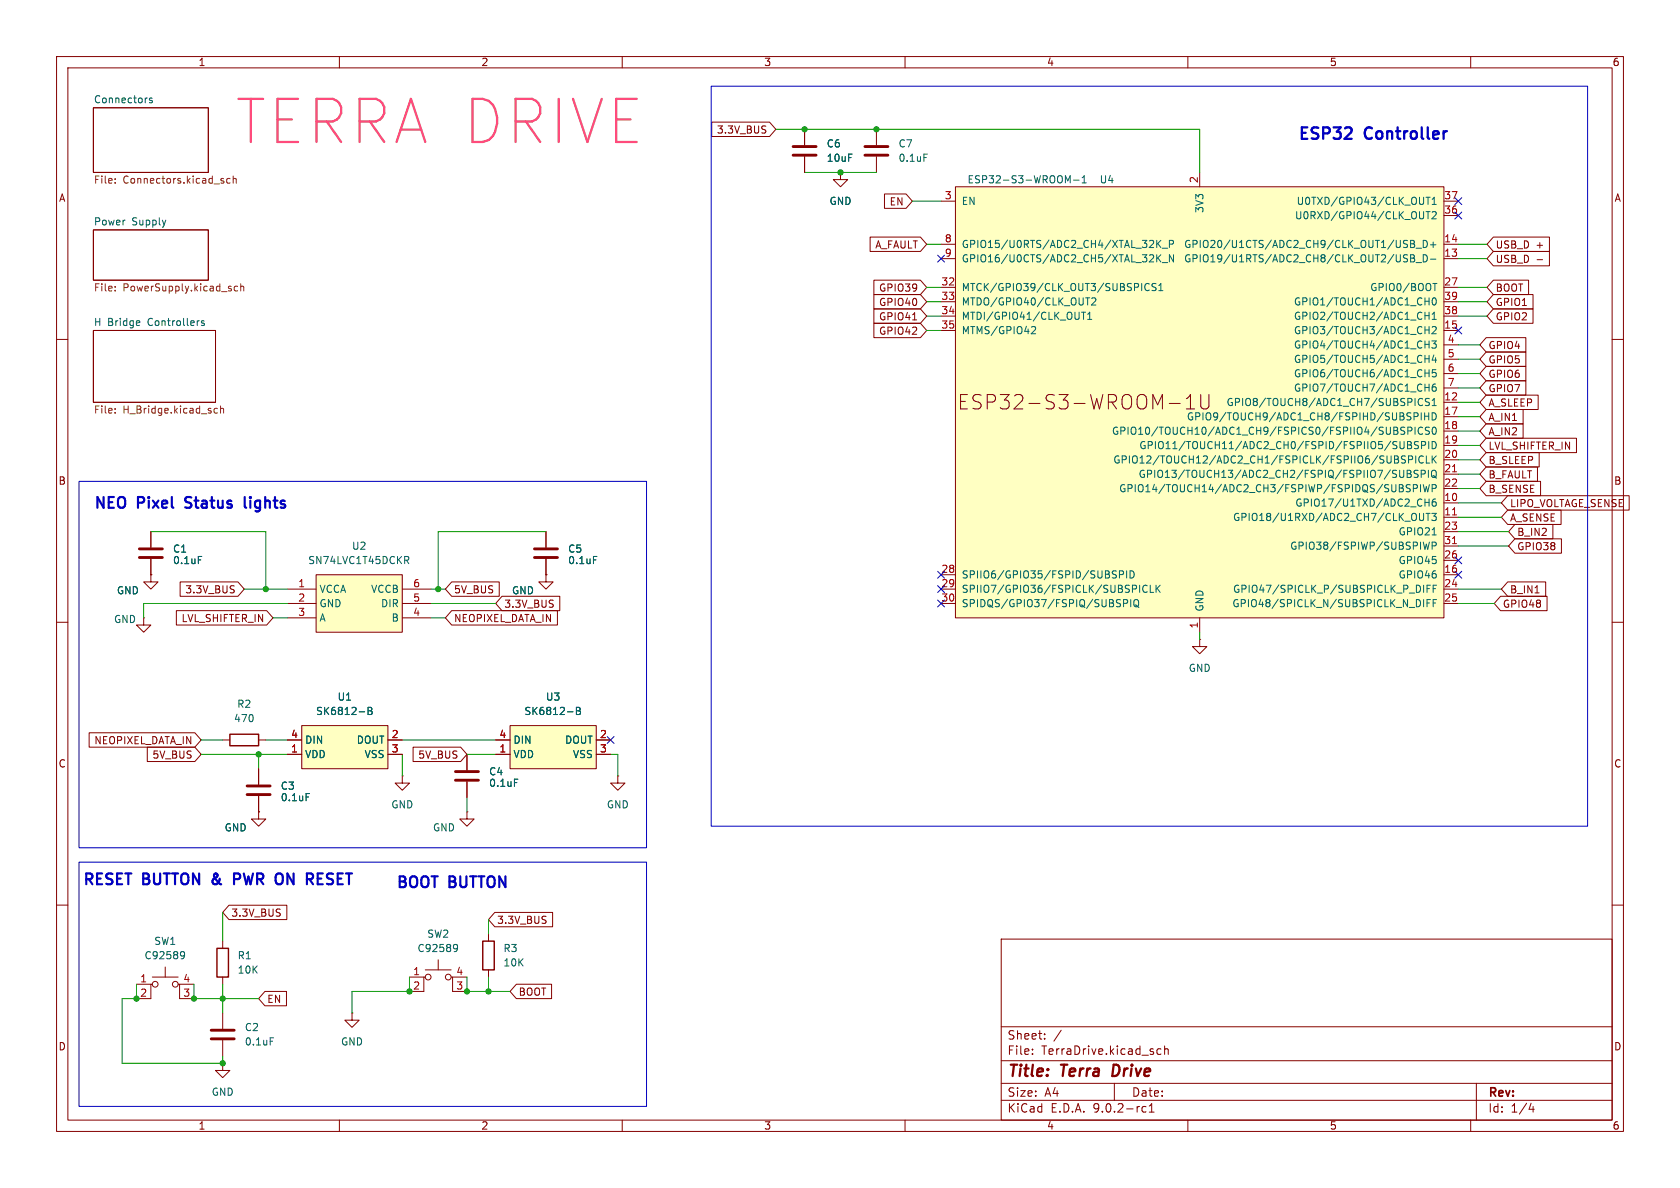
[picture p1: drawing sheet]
<svg xmlns="http://www.w3.org/2000/svg" width="297mm" height="210mm" viewBox="0 0 297 210" stroke-linecap="round" stroke-linejoin="round" font-family="sans-serif">
<g fill="none" stroke="#840000" stroke-width=".18">
<path d="M10 10h277v190h-277zM12 12h273v186h-273zM16.5 19.1h20.3v11.4h-20.3zM60 10v2M110 10v2M160 10v2M210 10v2M260 10v2M16.5 40.6h20.3v8.9h-20.3zM16.5 58.4h21.6v12.7h-21.6zM10 60h2M285 60h2"/>
<path d="M10 110h2M25.4 109.2v1.3h1.3l-1.3 1.3-1.3-1.3h1.3M25.4 109.2h.1M285 110h2M10 160h2M72.4 172.7h2.5M75.2 172.7h-.3v2.6h-2.5M75.2 171.5h4.6M77.5 169.7v1.8M79.8 172.7h.2v2.6h2.5M80 172.7h2.5M177 166h108v32h-108z"/>
<path d="M285 160h2M60 198v2M110 198v2M160 198v2M177 194.5h108M177 191.5h108M177 187.5h108M177 181.5h108M182.5 186.3v.1M182.5 185.5v.1M184.7 183.6v.1M184.7 182.8v.1"/>
<path d="M187.6 182.1l-1.3 2M197 191.5v3M202.6 195.7l-.4-.1-.3 .3v.4l.1 .2h.6M203.2 196.6h.8M203.2 195.5l.4-.4v1.5M205.2 185.5l-.4-.1-.3 .3v.4l.2 .2h.5M205.9 185.5l.2-.1 .4 .1v.9M205.9 184.9v1.5M210 198v2M260 198v2M261 191.5v6.5M270.7 195l-.4 1.1h.9"/>
<path d="M271 195.6v1"/>
<circle cx="75.7" cy="172.7" r=".51"/>
<circle cx="79.2" cy="172.7" r=".51"/>
</g>
<path d="M196.9 188.2l-.3 2h.5" fill="none" stroke="#840000" stroke-width=".4"/>
<g fill="none" stroke="#725600" stroke-width=".18">
<path d="M20.4 31.6v.1M20.4 32.3v.1M40.7 31.6l-.4-.1-.2 .3 .1 .5h.5M41.2 31.7l.2-.2 .3 .1 .1 .8M41.2 31.1v1.3M20.4 51.3v.1M20.4 50.7v.1M42 50.7l-.4-.1-.2 .2 .1 .6h.5M42.6 50.7l.1-.1 .3 .1 .1 .7M42.6 50.2v1.2M20.4 72.2v.2M20.4 72.9v.1"/>
<path d="M38 73h.4M38 72.2h.4M39 72.3l.2-.1h.3v.8M39 71.8v1.2"/>
</g>
<path d="M26.9 17.4l-.3-.1-.2 .2 .1 .2 .4 .1v.3h-.5M24.7 56.8v.2l-.6 .1M36.1 56.8l-.3-.1-.2 .2 .1 .2 .4 .1v.3h-.5M80.4 166.9l.4 .2a.84 .84 0 0 1-.3 1.1h-.2M80.9 167.5l-.3 .2h-.2" fill="none" stroke="#006464" stroke-width=".18"/>
<path d="M55.9 101.6h15.2v10.2h-15.2z" fill="#ffffc2"/>
<g fill="none" stroke="#840000" stroke-width=".18">
<path d="M26.7 94v2.8M26.7 98.8v2.8M96.5 94v2.8M96.5 98.8v2.8M26.7 101.6v1.3h1.2l-1.2 1.2-1.3-1.2h1.3M26.7 101.6h.1M50.8 104.1h5.1M50.8 106.7h5.1M50.8 109.2h5.1M55.9 101.6h15.2v10.2h-15.2zM71.1 104.1h5.1M71.1 106.7h5.1"/>
<path d="M71.1 109.2h5.1M96.5 101.6v1.3h1.3l-1.3 1.2-1.3-1.2h1.3M96.5 101.6h.1M71.1 137.2v1.2h1.3l-1.3 1.3-1.3-1.3h1.3M71.1 137.2h.1M24.1 174h2.6M26.9 174h-.2v2.5h-2.6M26.9 172.7h4.6M29.2 170.9v1.8M31.5 174h.2v2.5h2.6M31.7 174h2.6M62.2 179.1v1.2h1.3l-1.3 1.3-1.2-1.3h1.2"/>
<path d="M62.2 179.1h.1"/>
<circle cx="27.4" cy="174" r=".51"/>
<circle cx="31" cy="174" r=".51"/>
</g>
<path d="M35.1 98.4h.6M71.5 98.4h.5l.3 .2-.2 .4h-.6M71.8 99l.5 .6M104.9 98.4h.6M32.1 168.2l.5 .1a.84 .84 0 0 1-.3 1.2h-.3M32.6 168.8l-.2 .2h-.3" fill="none" stroke="#006464" stroke-width=".18"/>
<path d="M24.6 97h4.1M24.6 98.6h4.1M94.5 97h4.1M94.5 98.6h4.1" fill="none" stroke="#840000" stroke-width=".51"/>
<path d="M168.9 33h86.4v76.2h-86.4z" fill="#ffffc2"/>
<g fill="none" stroke="#840000" stroke-width=".18">
<path d="M142.2 22.9v2.8M142.2 27.7v2.8M148.6 30.5v1.3h1.3l-1.3 1.2-1.3-1.2h1.3M148.6 30.5h.1M154.9 22.9v2.8M154.9 27.7v2.8M166.4 35.6h2.5M168.9 33h86.4v76.2h-86.4zM212.1 30.5v2.5M255.3 35.6h2.5M255.3 38.1h2.5M166.4 43.2h2.5"/>
<path d="M166.4 45.7h2.5M166.4 50.8h2.5M166.4 53.3h2.5M166.4 55.9h2.5M166.4 58.4h2.5M255.3 43.2h2.5M255.3 45.7h2.5M255.3 50.8h2.5M255.3 53.3h2.5M255.3 55.9h2.5M255.3 58.4h2.5M206.7 71.3h1.9"/>
<path d="M209.7 72.3h1.5M209.7 70.5l.8-.8v2.6M212.3 69.7v2.1l.5 .5 .7-.1 .2-.4v-2.1M255.3 61h2.5M255.3 63.5h2.5M255.3 66h2.5M255.3 68.6h2.5M255.3 71.1h2.5M255.3 73.7h2.5M255.3 76.2h2.5M255.3 78.7h2.5M255.3 81.3h2.5"/>
<path d="M255.3 83.8h2.5M255.3 86.4h2.5M255.3 88.9h2.5M255.3 91.4h2.5M255.3 94h2.5M255.3 96.5h2.5M255.3 99.1h2.5M166.4 101.6h2.5M166.4 104.1h2.5M166.4 106.7h2.5M212.1 113v1.3h1.3l-1.3 1.3-1.3-1.3h1.3M212.1 113h.1"/>
<path d="M212.1 109.2v2.6M255.3 101.6h2.5M255.3 104.1h2.5M255.3 106.7h2.5M39.4 130.8h1.2M45.7 135.9v2.8M45.7 130.8h1.3M45.7 143.5v1.3h1.3l-1.3 1.3-1.3-1.3h1.3M45.7 143.5h.1M45.7 140.7v2.8M39.4 166.4v1.2M39.4 172.7v1.3"/>
<path d="M39.4 179.1v2.8M86.4 165.1v1.3M86.4 171.5v1.2M39.4 188v1.2h1.2l-1.2 1.3-1.3-1.3h1.3M39.4 188h.1M39.4 183.9v2.8"/>
</g>
<g fill="none" stroke="#006464" stroke-width=".18">
<path d="M163.3 27.2h.6M188.8 32l.4-.9v1.2M189.8 31.8h1M191.3 32.3h.7M191.3 31.4l.4-.3v1.2M252.1 34.9h.7M252.1 37.4h.7M252.5 34.9v1.2M252.5 37.4v1.3M253.2 36.1h.7M253.2 35.2l.3-.3v1.2M253.2 37.5l.5-.1 .2 .4-.8 .9h.8"/>
<path d="M182.5 57.7l.5 .1 .1 .3-.8 .9h.8M191.2 55.2h.7M191.6 55.2v1.3M191.9 52.6h.7M192.3 52.6v1.3M192.3 56.5h.7M192.3 55.6l.3-.4v1.3M193 52.8l.5-.2 .2 .4-.8 .9h.8M203.2 50.2a.6 .6 0 0 0-.9 .5 .6 .6 0 0 0 .6 .7l.3-.1M204.4 50.2l-.5-.1-.2 .1v.4l.6 .2 .1 .3-.3 .3-.4-.1M204.5 42.5v1.3M204.5 45v1.3"/>
<path d="M204.7 43l.5 .8M204.7 45.6l.5 .7M204.9 51.4h.7M204.9 50.5l.3-.4v1.3M205.2 42.5l-.7 .7M205.2 45l-.7 .8M205.5 43.9h.9M205.5 46.4h.9M206.7 43.2l.6-.1 .2-.2-.1-.3-.7-.1v1.3M207.5 45v1.3l-.8-1.3v1.3M248.7 45l.1 .1M248.8 45.8v.4"/>
<path d="M249.4 42.5h.4l.2 .2-.2 .4 .2 .1 .1 .3-.2 .3h-.5zM249.4 45h.4l.2 .3-.2 .3 .2 .2 .1 .3-.2 .2h-.5zM249.4 43.1h.4M249.4 45.6h.4M250.3 43.9h1M250.3 46.4h1M251.6 42.5a.64 .64 0 0 1 .7 .6 .64 .64 0 0 1-.7 .7zM251.6 45a.64 .64 0 0 1 .7 .7 .64 .64 0 0 1-.7 .6zM251.9 53.3h.7M251.9 55.2v1.3M251.9 55.8h.7M251.9 58.3h.7"/>
<path d="M252.6 52.6v1.3M252.6 55.2v1.3M252.6 57.7v1.3M252.9 43.3h1M252.9 45.8h1M253.2 56.5h.7M253.2 57.9l.5-.2 .2 .4-.8 .9h.8M253.2 55.6l.3-.4v1.3M253.3 50.1h.7M253.3 52.8l.2-.2a.68 .68 0 0 1 .4 .7 .68 .68 0 0 1-.4 .6l-.2-.1-.1-.4zM253.4 42.8v1M253.7 50.1v1.3"/>
<path d="M248.2 78v1.1l-.1 .2h-.4M248.3 75.6l-.4-.1-.2 .1v.4l.5 .2 .1 .3-.2 .3-.5-.1M248.8 78h.5l.2 .3-.2 .4 .2 .1 .1 .3-.3 .2h-.5zM248.8 78.7h.5M248.9 76.2l.6-.1 .1-.2v-.3l-.7-.1v1.3M250 73.6h.6l.1-.2-.1-.3-.6-.1v1.2M250.2 75.5v1.3M250.8 78.1l-.5-.1-.2 .2v.3l.5 .3 .2 .3-.3 .2h-.5M251.3 73v1.2M251.3 78.7h.6l.1-.2v-.3l-.7-.2v1.3M251.5 70.6a.6 .6 0 0 0-.8 .4 .6 .6 0 0 0 .6 .7l.2-.1M251.5 75.6a.6 .6 0 0 0-.8 .5 .6 .6 0 0 0 .6 .7l.2-.1"/>
<path d="M251.9 73v1.2M251.9 73.6h.7M251.9 60.9h.7M251.9 63.4h.7M251.9 66h.7M251.9 68.5h.7M252.6 73v1.2M252.6 78v1.3M252.6 60.3v1.2M252.6 62.8v1.3M252.6 65.3v1.3M252.6 67.9v1.3"/>
<path d="M252.7 70.5l-.5-.1-.2 .2v.3l.6 .3 .1 .3-.2 .2-.5-.1M252.7 75.6l-.5-.1-.2 .1v.4l.6 .2 .1 .3-.2 .3-.5-.1M253.1 60.3h.8l-.4 .5 .4 .1v.5l-.2 .1-.6-.1M253.2 73a.64 .64 0 0 1 .7 .6 .64 .64 0 0 1-.7 .6zM253.2 78a.64 .64 0 0 1 .7 .7 .64 .64 0 0 1-.7 .6zM253.2 70.8l.3-.4v1.3M253.2 71.7h.7M253.3 75.6l.2-.1a.68 .68 0 0 1 .4 .6 .68 .68 0 0 1-.4 .7l-.2-.1-.1-.4zM253.5 62.7l-.3 1h.8M253.8 67.9l-.4 .1a.86 .86 0 0 0 0 1.2l.5-.2v-.4l-.2-.2h-.4l-.1 .2M253.8 63.2v.9M253.9 65.3h-.7v.7l.2-.2 .4 .1 .1 .2v.4l-.2 .1-.5-.1"/>
<path d="M247.7 81l.8 .5-.3 .4-.5-.1M248.2 83.1v1.1l-.3 .2M248.5 80.7l-.5-.1-.3 .2M248.8 83.1h.4l.2 .3-.2 .3 .2 .2 .1 .3-.2 .2h-.5zM248.8 83.7h.4M249 81.3l.6-.1 .1-.2v-.3l-.7-.1v1.3M249.3 85.7h-.5l-.1 .1v.4l.5 .2 .1 .3-.2 .2h-.5M249.9 86.3h.6l.1-.2-.1-.3-.6-.1v1.2M250.3 80.6v1.3M250.7 83.2l-.5-.1-.2 .2v.3l.6 .3 .1 .3-.2 .2-.5-.1M250.9 90.7v1.1l.3 .2h.4l.1-.2v-1.1M251.1 85.7v1.2"/>
<path d="M251.3 83.8l.6-.1 .1-.1-.1-.3-.6-.2v1.3M251.6 80.7a.6 .6 0 0 0-.8 .4 .6 .6 0 0 0 .6 .8l.2-.2M251.6 85.7l.3 1.2 .3-.9 .2 .9 .3-1.2M251.9 88.2v1.3M251.9 88.8h.7M252.1 90.7h.7M252.2 80.6v1.3h.6M252.5 90.7v1.3M252.5 83.1v1.3M252.6 88.2v1.3M252.7 95.8l-.3 1.3-.2-.9-.3 .9M253.1 90.7h.8l-.4 .5 .4 .2v.5l-.2 .1-.6-.1"/>
<path d="M253.2 86.3h.6l.1-.2v-.3l-.7-.1v1.2M253.2 96.5l.6-.1 .1-.1v-.3l-.7-.2v1.3M253.2 80.6v1.3M253.2 94.6h.7M253.2 83.2l.2-.1a.43 .43 0 0 1 .5 .5v.4a.42 .42 0 0 1-.4 .4 .42 .42 0 0 1-.4-.4v-.4zM253.3 84.1l.7 .4M253.4 81.1l.5 .8M253.8 88.2l-.4 .1a.86 .86 0 0 0 0 1.2l.5-.1v-.5l-.2-.2-.4 .1-.1 .1M253.9 80.6l-.7 .7M196.9 101.5l.3 .1 .2 .3-.3 .3h-.3M196.9 100.9l.5 .1M197.9 101.6l.6-.1 .1-.2v-.3l-.7-.1v1.3"/>
<path d="M198.6 106.7l.6-.1 .2-.2-.1-.3-.7-.1v1.3M199.2 100.9v1.3M199.8 100.9a.64 .64 0 0 1 .7 .6 .64 .64 0 0 1-.7 .7zM199.9 106v1.3M200.5 106.2l.2-.2a.43 .43 0 0 1 .6 .4v.4a.42 .42 0 0 1-.4 .5 .42 .42 0 0 1-.5-.5zM200.7 107l.7 .4M201.5 103.4v1.3M202.8 103.6a.6 .6 0 0 0-.8 .4 .6 .6 0 0 0 .6 .7l.2-.1M203.3 103.4v1.3h.7M204.4 103.4v1.3M204.6 104l.5 .7M205.1 103.4l-.7 .8"/>
<path d="M251.7 103.4v1.3M251.7 106v1.3M252.3 104.1h.4M252.3 106.6h.4M252.9 103.4h-.6v1.3M252.9 106h-.6v1.3M253.4 104.1h.4M253.4 106.6h.4M254 103.4h-.6v1.3M254 106h-.6v1.3M54.1 140.3h.6M47.8 183.5h.6"/>
</g>
<path d="M256.8 83.4h.7M256.8 91h.7M256.8 96.1h.7" fill="none" stroke="#a90000" stroke-width=".18"/>
<path d="M140.2 25.9h4.1M140.2 27.4h4.1M152.9 25.9h4.1M152.9 27.4h4.1M43.7 138.9h4.1M43.7 140.5h4.1M37.3 182.1h4.1M37.3 183.6h4.1" fill="none" stroke="#840000" stroke-width=".51"/>
<path d="M40.6 129.8h5.1v2h-5.1zM38.4 167.6h2v5.1h-2zM85.3 166.4h2.1v5.1h-2.1z" fill="none" stroke="#840000" stroke-width=".25"/>
<path d="M53.3 128.3h15.3v7.6h-15.3z" fill="#ffffc2"/>
<path d="M50.8 130.8h2.5M50.8 133.4h2.5M53.3 128.3h15.3v7.6h-15.3zM68.6 130.8h2.5M68.6 133.4h2.5M82.5 133.4v2.7M82.5 138.2v2.8M82.5 143.5v1.3h1.3l-1.3 1.3-1.2-1.3h1.2M82.5 143.5h.1" fill="none" stroke="#840000" stroke-width=".18"/>
<path d="M63.5 125.8h1M65.1 125h.4l.2 .3-.2 .3 .2 .2 .1 .3-.2 .2h-.5zM65.1 125.6h.4M90.9 137.7h.7" fill="none" stroke="#006464" stroke-width=".18"/>
<path d="M80.5 136.4h4.1M80.5 137.9h4.1" fill="none" stroke="#840000" stroke-width=".51"/>
<path d="M90.2 128.3h15.2v7.6h-15.2z" fill="#ffffc2"/>
<g fill="none" stroke="#840000" stroke-width=".18">
<path d="M125.8 21.6h10.2l1.2 1.3-1.2 1.2h-10.2zM142.2 22.9v2.8M142.2 27.7v2.8M148.6 30.5h.1M156.4 34.3h3.8l1.1 1.3-1.1 1.2h-3.8zM153.8 41.9h8.9l1.1 1.3-1.1 1.3h-8.9zM154.5 49.5h8.2l1.1 1.3-1.1 1.3h-8.2zM154.5 52.1h8.2l1.1 1.2-1.1 1.3h-8.2zM154.5 57.1h8.2l1.1 1.3-1.1 1.3h-8.2zM154.5 54.6h8.2l1.1 1.3-1.1 1.3h-8.2zM161.3 56.6h.8M262.7 59.7h7.1v2.5h-7.1l-1.1-1.2z"/>
<path d="M264 54.6h7v2.6h-7l-1.1-1.3zM264 52.1h7v2.5h-7l-1.1-1.3zM264 49.5h6.2v2.6h-6.2l-1.1-1.3zM264 44.4h9.9v2.6h-9.9l-1.1-1.3zM264 41.9h9.9v2.6h-9.9l-1.1-1.3zM271.7 45.9h1M262.7 62.2h7.1v2.6h-7.1l-1.1-1.3zM262.7 77.5h16v2.5h-16l-1.1-1.3zM262.7 69.8h9.2v2.6h-9.2l-1.1-1.3zM262.7 74.9h6.6v2.6h-6.6l-1.1-1.3zM262.7 64.8h7.1v2.5h-7.1l-1.1-1.3zM262.7 72.4h6.6v2.5h-6.6l-1.1-1.2z"/>
<path d="M262.7 67.3h7.1v2.6h-7.1l-1.1-1.3zM26.7 94v2.8M26.7 98.8v2.8M96.5 94v2.8M96.5 98.8v2.8M262.7 82.5h9.1v2.6h-9.1l-1.1-1.3zM262.7 80h9.4v2.6h-9.4l-1.1-1.3zM262.7 85.1h9.7v2.5h-9.7l-1.1-1.2zM266.5 90.2h9.5v2.5h-9.5l-1.1-1.3zM266.5 87.6h21.5v2.6h-21.5l-1.1-1.3zM267.8 92.7h6.7v2.6h-6.7l-1.1-1.3zM267.8 95.2h8.2v2.6h-8.2l-1.1-1.3z"/>
<path d="M26.7 101.6h.1M31.2 107.9h15.9l1.2 1.3-1.2 1.3h-15.9zM31.8 102.9h10.3l1.1 1.2-1.1 1.3h-10.3zM79.9 107.9h18.6v2.6h-18.6l-1.2-1.3zM79.9 102.9h8.4v2.5h-8.4l-1.2-1.3zM88.7 105.4h10.3v2.6h-10.3l-1.1-1.3zM96.5 101.6h.1M265.3 105.4h8.2v2.6h-8.2l-1.1-1.3zM266.5 102.9h6.8v2.5h-6.8l-1.1-1.3zM271.4 104.8h.7M15.8 129.5h18.6l1.2 1.3-1.2 1.3h-18.6zM26 132.1h8.4l1.2 1.3-1.2 1.2h-8.4z"/>
<path d="M45.7 135.9v2.8M50.8 130.8h2.5M50.8 133.4h2.5M68.6 130.8h2.5M68.6 133.4h2.5M73 132.1h8.4l1.1 1.3-1.1 1.2h-8.4zM82.5 133.4v2.7M82.5 138.2v2.8M87.6 130.8h2.6M87.6 133.4h2.6M90.2 128.3h15.2v7.6h-15.2zM105.4 130.8h2.5"/>
<path d="M105.4 133.4h2.5M109.2 137.2v1.2h1.3l-1.3 1.3-1.3-1.3h1.3M109.2 137.2h.1M45.7 143.5h.1M45.7 140.7v2.8M40.5 160h10.2v2.6h-10.2l-1.1-1.3zM46.8 175.3h3.8v2.5h-3.8l-1.1-1.3zM87.5 161.3h10.2v2.5h-10.2l-1.1-1.2zM91.3 174h6.2v2.5h-6.2l-1.1-1.2z"/>
</g>
<path d="M35.1 98.4h.6M104.9 98.4h.6M63.5 125.8h1M65.1 125h.4l.2 .3-.2 .3 .2 .2 .1 .3-.2 .2h-.5zM65.1 125.6h.4M90.9 137.7h.7M100.3 125.8h1M101.9 125h.4l.3 .3-.3 .3 .3 .2v.3l-.2 .2h-.5zM101.9 125.6h.4M54.1 140.3h.6" fill="none" stroke="#006464" stroke-width=".18"/>
<g fill="none" stroke="#009600" stroke-width=".18">
<path d="M137.2 22.9h74.9v7.6M142.2 30.5h12.7M161.3 35.6h5.1M163.8 43.2h2.6M163.8 55.9h2.6M163.8 50.8h2.6M163.8 53.3h2.6M163.8 58.4h2.6M257.8 45.7h5.1M257.8 43.2h5.1M257.8 55.9h5.1M257.8 50.8h5.1"/>
<path d="M257.8 53.3h5.1M257.8 66h3.8M257.8 73.7h3.8M257.8 63.5h3.8M257.8 71.1h3.8M257.8 68.6h3.8M257.8 61h3.8M257.8 76.2h3.8M257.8 78.7h3.8M26.7 94h20.3v10.1M96.5 94h-19v10.1M257.8 94h8.9"/>
<path d="M257.8 91.4h7.6M257.8 83.8h3.8M257.8 81.3h3.8M257.8 88.9h7.6M257.8 86.4h3.8M257.8 96.5h8.9M43.2 104.1h7.6M48.3 109.2h2.5M50.8 106.7h-25.4v2.5M76.2 106.7h11.4M76.2 104.1h2.5M76.2 109.2h2.5"/>
<path d="M212.1 111.8v1.2M257.8 106.7h6.4M257.8 104.1h7.6M35.6 130.8h3.8M35.6 133.4h15.2M45.7 133.4v2.5M47 130.8h3.8M71.1 130.8h16.5M71.1 133.4v3.8M82.5 133.4h5.1M107.9 133.4h1.3v3.8M82.5 141v2.5"/>
<path d="M24.1 174v2.5h-2.5v11.5h17.8v-1.3M34.3 174v2.5h11.4M39.4 161.3v5.1M39.4 174v5.1M72.4 172.7v2.6h-10.2v3.8M82.5 172.7v2.6h7.7M86.4 162.6v2.5M86.4 172.7v2.6"/>
</g>
<g fill="none" stroke="#000084" stroke-width=".18">
<path d="M257.2 35l1.2 1.2M257.2 37.5l1.2 1.2M258.4 35l-1.2 1.2M258.4 37.5l-1.2 1.2M165.8 45.1l1.2 1.2M167 45.1l-1.2 1.2M257.2 57.8l1.2 1.2M258.4 57.8l-1.2 1.2M257.2 98.5l1.2 1.2M258.4 98.5l-1.2 1.2M165.8 106.1l1.2 1.2M165.8 101l1.2 1.2"/>
<path d="M165.8 103.5l1.2 1.2M167 106.1l-1.2 1.2M167 101l-1.2 1.2M167 103.5l-1.2 1.2M257.2 101l1.2 1.2M258.4 101l-1.2 1.2M107.3 130.2l1.3 1.2M108.6 130.2l-1.3 1.2"/>
</g>
<path d="M43.3 87.9v1.6l.2 .3M41.4 155.4h.7M42.1 154.4h-.7v1.9M49.7 154.5a1.35 1.35 0 0 1 0 1.7M56.2 155.3h.6M57.1 154.4h-.9v1.9h.9" fill="none" stroke="#0000c2" stroke-width=".38"/>
<path d="M237.7 24.5h1.3M238.9 22.7l.1 .2-.1 .5M255.6 23.2h.2" fill="none" stroke="#0000c2" stroke-width=".41"/>
<path d="M125.7 15.2h155v130.9h-155zM14 85.1h100.3v64.8h-100.3zM14 152.4h100.3v43.2h-100.3z" fill="none" stroke="#0000c2" stroke-width=".18"/>
<g fill="#009600" stroke="#009600" stroke-width=".18">
<circle cx="142.2" cy="22.9" r=".46"/>
<circle cx="148.6" cy="30.5" r=".46"/>
<circle cx="77.5" cy="104.1" r=".46"/>
<circle cx="47" cy="104.1" r=".46"/>
<circle cx="39.4" cy="188" r=".46"/>
<circle cx="34.3" cy="176.5" r=".46"/>
<circle cx="39.4" cy="176.5" r=".46"/>
<circle cx="24.1" cy="176.5" r=".46"/>
<circle cx="154.9" cy="22.9" r=".46"/>
<circle cx="45.7" cy="133.4" r=".46"/>
<circle cx="72.4" cy="175.3" r=".46"/>
<circle cx="86.4" cy="175.3" r=".46"/>
<circle cx="82.5" cy="175.3" r=".46"/>
</g>
<text font-size="10.6" fill="#ff4b7c" x="41.6" y="26">TERRA DRIVE</text>
<text font-size="3.5" fill="#840000" x="169.2" y="72.6">ESP32-S3-WROOM-1U</text>
<g font-size="2.8" fill="#0000c2">
<text x="229.3" y="25.3">ESP32</text>
<text x="241.3" y="25.3">Controller</text>
</g>
<g font-size="2.8" fill="#840000">
<text x="178" y="190.9">Title:</text>
<text x="187.7" y="190.9">Terra</text>
<text x="197.5" y="190.9">Drive</text>
</g>
<g font-size="2.7" fill="#0000c2">
<text x="16.4" y="90.4">NEO</text>
<text x="24.3" y="90.4">Pixel</text>
<text x="33.5" y="90.4">Status</text>
<text x="44.7" y="90.4">lights</text>
<text x="14.4" y="157">RESET</text>
<text x="25.2" y="157">BUTTON</text>
<text x="38.3" y="157">&amp;</text>
<text x="42.8" y="157">PWR</text>
<text x="51" y="157">ON</text>
<text x="57.2" y="157">RESET</text>
<text x="69.8" y="157.5">BOOT</text>
<text x="79.4" y="157.5">BUTTON</text>
</g>
<g font-size="2.1" fill="#840000">
<text x="178" y="184">Sheet:</text>
<text x="178" y="186.7">File:</text>
<text x="184.1" y="186.7">TerraDrive.kicad_sch</text>
<text x="178" y="196.9">KiCad</text>
<text x="178" y="194.1">Size:</text>
<text x="184.7" y="194.1">A4</text>
<text x="185.7" y="196.9">E.D.A.</text>
<text x="193.3" y="196.9">9.0.2-rc1</text>
<text x="200" y="194.1">Date:</text>
<text x="263" y="194.3">Rev:</text>
<text x="263" y="196.9">Id:</text>
<text x="267.1" y="196.9">1/4</text>
</g>
<g font-size="1.8" fill="#840000">
<text x="35" y="11.9">1</text>
<text x="85" y="11.9">2</text>
<text x="135" y="11.9">3</text>
<text x="185" y="11.9">4</text>
<text x="235" y="11.9">5</text>
<text x="285" y="11.9">6</text>
<text x="126.6" y="23.8">3.3V_BUS</text>
<text x="10.3" y="35.9">A</text>
<text x="285.3" y="35.9">A</text>
<text x="157.2" y="36.5">EN</text>
<text x="154.6" y="44.1">A_FAULT</text>
<text x="264.3" y="46.7">USB_D</text>
<text x="264.3" y="44.1">USB_D</text>
<text x="271.5" y="44.1">+</text>
<text x="155.3" y="51.8">GPIO39</text>
<text x="264.3" y="51.8">BOOT</text>
<text x="155.3" y="54.3">GPIO40</text>
<text x="155.3" y="59.4">GPIO42</text>
<text x="155.3" y="56.8">GPIO41</text>
<text x="264.3" y="56.8">GPIO2</text>
<text x="264.3" y="54.3">GPIO1</text>
<text x="263" y="64.5">GPIO5</text>
<text x="263" y="61.9">GPIO4</text>
<text x="263" y="67">GPIO6</text>
<text x="263" y="69.5">GPIO7</text>
<text x="263" y="72.1">A_SLEEP</text>
<text x="263" y="77.2">A_IN2</text>
<text x="263" y="74.6">A_IN1</text>
<text x="263" y="79.7">LVL_SHIFTER_IN</text>
<text x="263" y="82.2">B_SLEEP</text>
<text x="10.3" y="85.9">B</text>
<text x="263" y="84.8">B_FAULT</text>
<text x="263" y="87.3">B_SENSE</text>
<text x="266.9" y="89.9">LIPO_VOLTAGE_SENSE</text>
<text x="285.3" y="85.9">B</text>
<text x="266.9" y="92.4">A_SENSE</text>
<text x="268.1" y="94.9">B_IN2</text>
<text x="268.1" y="97.5">GPIO38</text>
<text x="32.7" y="105.1">3.3V_BUS</text>
<text x="80.2" y="105.1">5V_BUS</text>
<text x="89.1" y="107.6">3.3V_BUS</text>
<text x="265.6" y="107.6">GPIO48</text>
<text x="266.9" y="105.1">B_IN1</text>
<text x="32" y="110.2">LVL_SHIFTER_IN</text>
<text x="80.2" y="110.2">NEOPIXEL_DATA_IN</text>
<text x="16.6" y="131.8">NEOPIXEL_DATA_IN</text>
<text x="10.3" y="135.9">C</text>
<text x="26.9" y="134.3">5V_BUS</text>
<text x="73.8" y="134.3">5V_BUS</text>
<text x="285.3" y="135.9">C</text>
<text x="40.8" y="162.2">3.3V_BUS</text>
<text x="87.8" y="163.5">3.3V_BUS</text>
<text x="47.1" y="177.5">EN</text>
<text x="91.6" y="176.2">BOOT</text>
<text x="10.3" y="185.9">D</text>
<text x="285.3" y="185.9">D</text>
<text x="35" y="199.9">1</text>
<text x="85" y="199.9">2</text>
<text x="135" y="199.9">3</text>
<text x="185" y="199.9">4</text>
<text x="235" y="199.9">5</text>
<text x="285" y="199.9">6</text>
</g>
<g font-size="1.8" fill="#006464">
<text x="16.5" y="18.3">Connectors</text>
<text x="146.1" y="26.3">C6</text>
<text x="146.1" y="28.8">10uF</text>
<text x="158.8" y="26.3">C7</text>
<text x="158.8" y="28.8">0.1uF</text>
<text x="171" y="32.6">ESP32-S3-WROOM-1</text>
<text x="194.3" y="32.6">U4</text>
<text x="16.5" y="39.9">Power</text>
<text x="23.3" y="39.9">Supply</text>
<text x="146.6" y="36.4">GND</text>
<text x="169.9" y="36.4">EN</text>
<text x="213" y="37.7" transform="rotate(-90 213 37.7)">3V3</text>
<text x="228.8" y="39">U0RXD/GPIO44/CLK_OUT2</text>
<text x="229.1" y="36.4">U0TXD/GPIO43/CLK_OUT1</text>
<text x="169.9" y="44">GPIO15/U0RTS/ADC2_CH4/XTAL_32K_P</text>
<text x="169.9" y="46.6">GPIO16/U0CTS/ADC2_CH5/XTAL_32K_N</text>
<text x="209.2" y="44">GPIO20/U1CTS/ADC2_CH9/CLK_OUT1/USB_D+</text>
<text x="209.2" y="46.6">GPIO19/U1RTS/ADC2_CH8/CLK_OUT2/USB_D-</text>
<text x="169.9" y="51.7">MTCK/GPIO39/CLK_OUT3/SUBSPICS1</text>
<text x="242.1" y="51.7">GPIO0/BOOT</text>
<text x="16.5" y="57.7">H Bridge</text>
<text x="26.2" y="57.7">Controllers</text>
<text x="169.9" y="54.2">MTDO/GPIO40/CLK_OUT2</text>
<text x="169.9" y="56.7">MTDI/GPIO41/CLK_OUT1</text>
<text x="169.9" y="59.3">MTMS/GPIO42</text>
<text x="228.7" y="54.2">GPIO1/TOUCH1/ADC1_CH0</text>
<text x="228.7" y="56.7">GPIO2/TOUCH2/ADC1_CH1</text>
<text x="228.7" y="59.3">GPIO3/TOUCH3/ADC1_CH2</text>
<text x="228.7" y="61.8">GPIO4/TOUCH4/ADC1_CH3</text>
<text x="228.7" y="64.4">GPIO5/TOUCH5/ADC1_CH4</text>
<text x="216.7" y="72">GPIO8/TOUCH8/ADC1_CH7/SUBSPICS1</text>
<text x="228.7" y="66.9">GPIO6/TOUCH6/ADC1_CH5</text>
<text x="228.7" y="69.4">GPIO7/TOUCH7/ADC1_CH6</text>
<text x="196.5" y="77.1">GPIO10/TOUCH10/ADC1_CH9/FSPICS0/FSPIIO4/SUBSPICS0</text>
<text x="209.7" y="74.5">GPIO9/TOUCH9/ADC1_CH8/FSPIHD/SUBSPIHD</text>
<text x="196.7" y="82.1">GPIO12/TOUCH12/ADC2_CH1/FSPICLK/FSPIIO6/SUBSPICLK</text>
<text x="201.3" y="79.6">GPIO11/TOUCH11/ADC2_CH0/FSPID/FSPIIO5/SUBSPID</text>
<text x="197.7" y="87.2">GPIO14/TOUCH14/ADC2_CH3/FSPIWP/FSPIDQS/SUBSPIWP</text>
<text x="201.2" y="84.7">GPIO13/TOUCH13/ADC2_CH2/FSPIQ/FSPIIO7/SUBSPIQ</text>
<text x="228.9" y="89.8">GPIO17/U1TXD/ADC2_CH6</text>
<text x="217.9" y="92.3">GPIO18/U1RXD/ADC2_CH7/CLK_OUT3</text>
<text x="247.2" y="94.8">GPIO21</text>
<text x="30.5" y="97.9">C1</text>
<text x="30.5" y="99.9">0.1uF</text>
<text x="54.4" y="99.9">SN74LVC1T45DCKR</text>
<text x="62.1" y="97.4">U2</text>
<text x="100.3" y="97.9">C5</text>
<text x="100.3" y="99.9">0.1uF</text>
<text x="228" y="97.4">GPIO38/FSPIWP/SUBSPIWP</text>
<text x="247.2" y="99.9">GPIO45</text>
<text x="20.6" y="105.3">GND</text>
<text x="56.4" y="105">VCCA</text>
<text x="56.4" y="107.5">GND</text>
<text x="65.5" y="105">VCCB</text>
<text x="67.3" y="107.5">DIR</text>
<text x="90.4" y="105.3">GND</text>
<text x="169.9" y="102.5">SPIIO6/GPIO35/FSPID/SUBSPID</text>
<text x="169.9" y="105">SPIIO7/GPIO36/FSPICLK/SUBSPICLK</text>
<text x="169.9" y="107.5">SPIDQS/GPIO37/FSPIQ/SUBSPIQ</text>
<text x="217.8" y="107.5">GPIO48/SPICLK_N/SUBSPICLK_N_DIFF</text>
<text x="217.9" y="105">GPIO47/SPICLK_P/SUBSPICLK_P_DIFF</text>
<text x="247.2" y="102.5">GPIO46</text>
<text x="20.1" y="110.3">GND</text>
<text x="56.4" y="110.1">A</text>
<text x="69.1" y="110.1">B</text>
<text x="213" y="108.2" transform="rotate(-90 213 108.2)">GND</text>
<text x="210.1" y="119">GND</text>
<text x="41.8" y="125.3">R2</text>
<text x="59.6" y="124.1">U1</text>
<text x="96.4" y="124.1">U3</text>
<text x="41.3" y="127.9">470</text>
<text x="53.8" y="131.7">DIN</text>
<text x="55.8" y="126.6">SK6812-B</text>
<text x="63" y="131.7">DOUT</text>
<text x="90.7" y="131.7">DIN</text>
<text x="92.6" y="126.6">SK6812-B</text>
<text x="99.8" y="131.7">DOUT</text>
<text x="53.8" y="134.2">VDD</text>
<text x="64.4" y="134.2">VSS</text>
<text x="86.4" y="137.3">C4</text>
<text x="90.7" y="134.2">VDD</text>
<text x="101.2" y="134.2">VSS</text>
<text x="49.5" y="139.8">C3</text>
<text x="49.5" y="141.8">0.1uF</text>
<text x="69.1" y="143.1">GND</text>
<text x="86.4" y="139.3">0.1uF</text>
<text x="107.2" y="143.1">GND</text>
<text x="39.6" y="147.2">GND</text>
<text x="76.4" y="147.2">GND</text>
<text x="27.2" y="167.2">SW1</text>
<text x="75.4" y="166">SW2</text>
<text x="25.4" y="169.8">C92589</text>
<text x="41.9" y="169.8">R1</text>
<text x="41.9" y="172.3">10K</text>
<text x="73.7" y="168.5">C92589</text>
<text x="88.9" y="168.5">R3</text>
<text x="88.9" y="171">10K</text>
<text x="43.2" y="182.5">C2</text>
<text x="43.2" y="185">0.1uF</text>
<text x="60.2" y="185">GND</text>
<text x="37.3" y="193.9">GND</text>
</g>
<g font-size="1.8" fill="#725600">
<text x="16.5" y="32.8">File:</text>
<text x="21.7" y="32.8">Connectors.kicad_sch</text>
<text x="16.5" y="51.8">File:</text>
<text x="21.7" y="51.8">PowerSupply.kicad_sch</text>
<text x="16.5" y="73.4">File:</text>
<text x="21.7" y="73.4">H_Bridge.kicad_sch</text>
</g>
<g font-size="1.8" fill="#a90000">
<text x="166.9" y="35.3">3</text>
<text x="211.8" y="32.5" transform="rotate(-90 211.8 32.5)">2</text>
<text x="255.2" y="35.3">37</text>
<text x="255.2" y="37.8">36</text>
<text x="166.9" y="42.9">8</text>
<text x="166.9" y="45.5">9</text>
<text x="255.2" y="42.9">14</text>
<text x="255.2" y="45.5">13</text>
<text x="166.3" y="50.5">32</text>
<text x="166.3" y="53.1">33</text>
<text x="255.2" y="50.5">27</text>
<text x="255.2" y="53.1">39</text>
<text x="166.3" y="55.6">34</text>
<text x="166.3" y="58.2">35</text>
<text x="255.2" y="55.6">38</text>
<text x="255.2" y="58.2">15</text>
<text x="255.8" y="60.7">4</text>
<text x="255.8" y="63.2">5</text>
<text x="255.8" y="65.8">6</text>
<text x="255.2" y="70.9">12</text>
<text x="255.8" y="68.3">7</text>
<text x="255.2" y="73.4">17</text>
<text x="255.2" y="75.9">18</text>
<text x="255.2" y="78.5">19</text>
<text x="255.2" y="81">20</text>
<text x="255.2" y="83.6">21</text>
<text x="255.2" y="86.1">22</text>
<text x="255.2" y="88.6">10</text>
<text x="255.2" y="91.2">11</text>
<text x="255.2" y="93.7">23</text>
<text x="166.3" y="101.3">28</text>
<text x="255.2" y="96.3">31</text>
<text x="255.2" y="98.8">26</text>
<text x="255.2" y="101.3">16</text>
<text x="52.6" y="103.9">1</text>
<text x="52.6" y="106.4">2</text>
<text x="73" y="103.9">6</text>
<text x="73" y="106.4">5</text>
<text x="166.3" y="103.9">29</text>
<text x="166.3" y="106.4">30</text>
<text x="255.2" y="103.9">24</text>
<text x="255.2" y="106.4">25</text>
<text x="52.6" y="109">3</text>
<text x="73" y="109">4</text>
<text x="211.8" y="111.2" transform="rotate(-90 211.8 111.2)">1</text>
<text x="51.4" y="130.6">4</text>
<text x="69.1" y="130.6">2</text>
<text x="88.2" y="130.6">4</text>
<text x="106" y="130.6">2</text>
<text x="51.4" y="133.1">1</text>
<text x="69.1" y="133.1">3</text>
<text x="88.2" y="133.1">1</text>
<text x="106" y="133.1">3</text>
<text x="24.7" y="173.7">1</text>
<text x="32.3" y="173.7">4</text>
<text x="73" y="172.5">1</text>
<text x="80.6" y="172.5">4</text>
<text x="24.7" y="176.3">2</text>
<text x="32.3" y="176.3">3</text>
<text x="73" y="175">2</text>
<text x="80.6" y="175">3</text>
</g>
</svg>
